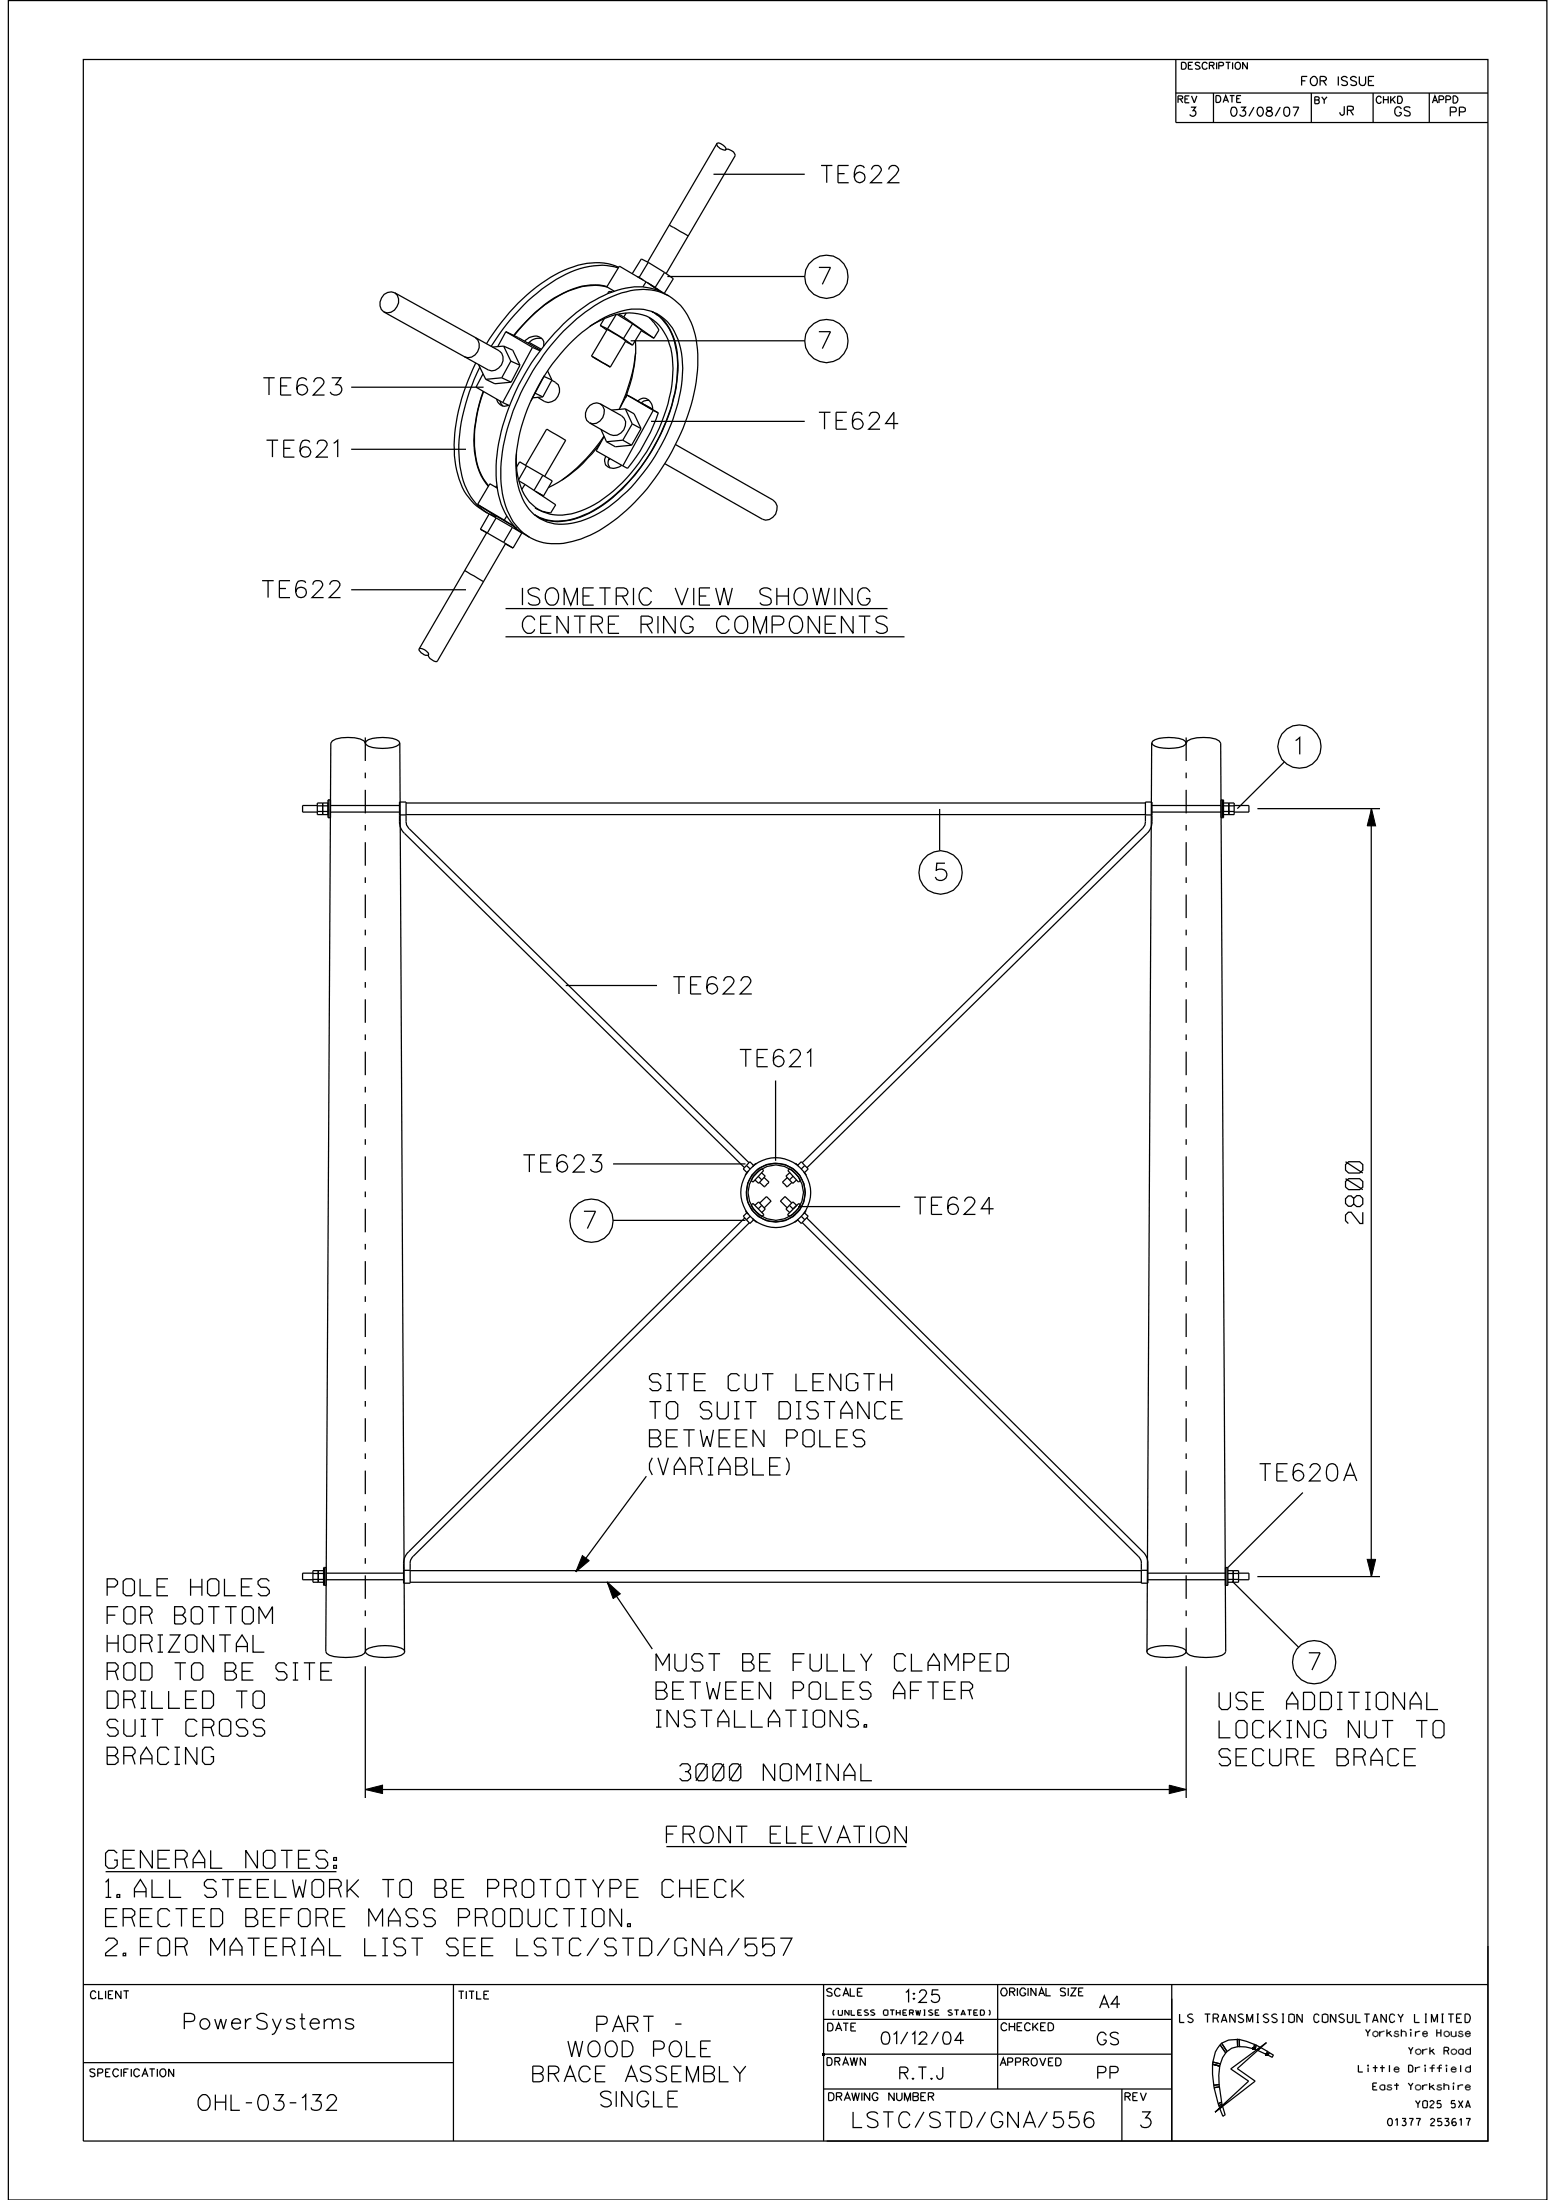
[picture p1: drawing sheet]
<svg xmlns="http://www.w3.org/2000/svg" width="210mm" height="297mm" viewBox="0 0 210 297" stroke-linecap="round" stroke-linejoin="round" font-family="sans-serif">
<g fill="none" stroke="#000" stroke-width=".17">
<path d="M1.1 .1h207.7v296.9h-207.7zM11.2 8h189.6v281h-189.6zM96.8 19.4a.79 .79 0 0 1 .9 .3l.2 .3 .1 .2a1 1 0 0 1-1.2-.4zM96.8 19.4l-9.4 16M158.7 12.6h42.1M158.7 8v8.5h42.1M163.8 12.6v3.9M177 12.6v3.9M185.3 12.6v3.9M192.9 12.6v3.9M53.3 39.5a1.52 1.52 0 0 0-1.8 .7 1.52 1.52 0 0 0 .3 1.9M53.3 39.5a1.55 1.55 0 0 1 .4 1.7 1.55 1.55 0 0 1-1.4 1l-.5-.1"/>
<path d="M53.3 39.5l14.1 7.9a1.52 1.52 0 0 1 .3 1.9 1.52 1.52 0 0 1-1.8 .6l-14.1-7.8M81.9 38.7a8.6 8.6 0 0 0-6.5 1.2 20.5 20.5 0 0 0-6.1 5.4M82 38.8a8.5 8.5 0 0 0-6.5 1.1 20.9 20.9 0 0 0-6.1 5.4M82.6 39.4h-.1a.23 .23 0 0 0-.3 0 .23 .23 0 0 0-.1 .2M83.5 36.2a9.8 9.8 0 0 0-7.8 1.2 26.3 26.3 0 0 0-9.4 9.4M83.5 36.1a8.5 8.5 0 0 0-6.7 .1 23.2 23.2 0 0 0-10.2 8.7l-1 1.5M86 37.3l.3 .2M86.3 37.5l.5 .3M87.2 38l-.4 .7M87.2 38l1.7 1.2M87.2 38l-3.6-2.1-1.7 2.8 1 .6M87.4 38.1l1 .7"/>
<path d="M87.5 35.4l-1.2 2.1M87.5 35.4l2.2 1.4M87.5 35.4l-.9-.4-1.3 1.9M87.8 38.5l1 .6M88.4 38.8l.9 .6M88.7 39.1h.1M89.6 39.6a7.8 7.8 0 0 0-6.9-.2 20.7 20.7 0 0 0-8.4 6.2 29.9 29.9 0 0 0-7.3 17.3 11.2 11.2 0 0 0 2.6 8.4l.8 .6 1.1 .6M89.6 39.6l.7 .4M89.7 36.8l-1.3 2M89.7 36.8l1.2 .8-1.3 2M90.1 37.3h18.5M90.3 40a8.2 8.2 0 0 0-7-.3 21.5 21.5 0 0 0-8.9 6.9 29.8 29.8 0 0 0-6.8 16.6 11.8 11.8 0 0 0 2 7.7l1 1.1 .9 .5"/>
<path d="M90.3 40a8.5 8.5 0 0 1 3.7 6.5 23.3 23.3 0 0 1-2.5 12.9 27.6 27.6 0 0 1-11.3 12.6 10.5 10.5 0 0 1-7.3 1.1l-1.4-.6M90.3 30.4l2.6 1.5M96.3 23.5h12.3M98 20.2a1.09 1.09 0 0 1 1.2 .8l-9.3 15.9M47.4 52.3h17.9M64.2 45.6a1.52 1.52 0 0 1 .3 1.9 1.52 1.52 0 0 1-1.8 .7M64.2 49a25.3 25.3 0 0 0-2.9 12.5 10.2 10.2 0 0 0 2.6 6.5l1.9 1.3M64.6 49.2l1 2M64.8 49.6a24.4 24.4 0 0 0-2.8 12.7 9 9 0 0 0 3.4 6.7l.4 .3M65.2 50.5l-1 1.8 3.6 2M65.2 52.8a16.7 16.7 0 0 0-.7 10.2 6.8 6.8 0 0 0 1.4 2.6M65.3 52.9a15.8 15.8 0 0 0-.6 10.7l.6 1.1 .6 .9"/>
<path d="M65.6 51.2l1.2 .6 2.2-.2M67 53.9a1.09 1.09 0 0 0 1.6 .8M67.5 54.1l.1 .4 .3 .3M67.7 51l-2.1 .2M67.7 51l1.3 .6M67.8 54.3l1 .5M68 46.7l-1.6 .2M68 46.7l.9 2.1M68 46.7l1.2 .6 1 2M68.3 44.8l-1.1 2M68.3 44.8l3.6 2.1M68.3 44.8l1.7 .8 2.9 1.7"/>
<path d="M68.9 48.8l-1.2 2.2M68.9 48.8l1.3 .5M70.2 49.3l-1.2 2.3M70.8 46a1.7 1.7 0 0 1 2.3-.3l.3 .4-.1 .6M71.4 46.2l1.7 .9M71.9 46.9l-4.1 7.4M71.9 46.9l1 .5M72.2 53.1l1.1 .5M73.1 45.7a1.86 1.86 0 0 0-1.8 .6M73.3 53.6l-1.4 .1M73.4 50.8l1.1 .5M73.5 50.7l-1.8 3.4"/>
<path d="M73.9 50.1l.6 1.2M74.4 51.3a1.5 1.5 0 0 1 1.1 1.5 1.5 1.5 0 0 1-1 1.4l-.5 .1-.5-.1-1-.6M74.5 51.3l-1.2 2.3M77.4 45.9a14.2 14.2 0 0 1 7.8-4.2 5.8 5.8 0 0 1 6.3 4.1 14.6 14.6 0 0 1 0 8.6 25.6 25.6 0 0 1-10 14.5 10.5 10.5 0 0 1-6.6 1.8 5.9 5.9 0 0 1-4.8-4.5 15.7 15.7 0 0 1 .3-8.6 26.5 26.5 0 0 1 7-11.7zM79.6 54.7a1.14 1.14 0 0 1 1.4-.2 1.14 1.14 0 0 1 .5 1.4 1.35 1.35 0 0 1-.8 1.2 1.35 1.35 0 0 1-1.5-.3 1.62 1.62 0 0 1 .4-2.1zM79.6 44.1a9.7 9.7 0 0 1 5.9-1.8 5.3 5.3 0 0 1 4.8 4.1 14 14 0 0 1-.1 8.1 24.6 24.6 0 0 1-8.7 12.8 9.5 9.5 0 0 1-7.3 2.1 5.8 5.8 0 0 1-4.2-4.4 9.9 9.9 0 0 1-.3-3.8M80 48.1l.5 .3M80.4 48.4l2 1.2M81 54.5l2.9 1.6a1.52 1.52 0 0 1 .4 1.8 1.52 1.52 0 0 1-1.5 .9l-.5-.1-2.7-1.6M81 43.9l1 .5M81 43.9l.9 .7M81.1 59.8a18.1 18.1 0 0 1-7.1 6"/>
<path d="M81.1 57.9l.8 1.7M81.5 58.9a23.1 23.1 0 0 1-5.7 5.9M81.5 59l-1 1.9 3.6 2M81.6 43l-.6 .9M81.9 59.6l1.1 .7 2.2-.2M81.9 44.5l1.4 .7 1.1 .8-2 3.6-2.6-1.5zM82 44.4l2.1 1.3M83.2 42.4l-1.2 2M83.3 42.4l2.1 1.3M83.5 42.4l.7 .4M84.1 59.4l-2.2 .2M84.1 59.4l1.1 .7"/>
<path d="M84.1 45.7l1.3 .9M84.2 42.8l4 2.9M84.4 55.2l-1.9 .2M84.4 55.2l.9 2M84.4 55.2l1.2 .7 .9 2M84.4 46.1l1 .5M84.5 42.2l-.3 .6M84.6 53.3l4.2 2.4M84.6 53.3l3.6 2.1M84.6 53.3l-1 2M85.1 46h23.5M85.3 57.2l-1.2 2.2"/>
<path d="M85.3 57.2l1.2 .7M85.4 43.7l-1.3 2M85.4 43.7l1.2 .9-1.2 2M85.8 45.9a18.1 18.1 0 0 1-1.4 7.8M85.8 47.6a23.3 23.3 0 0 1-2.1 7.4M86.1 54.1a1.07 1.07 0 0 1 1.9 .5l.1 .7M86.5 57.9l-1.3 2.2M86.6 44.7l1.6 1M86.6 54.4h.1M86.7 54.5l1.4 .7M87.6 42.8l.7 .8 .6 1-.7 1.1M87.6 54l-.7 .1-.3 .3"/>
<path d="M87.9 56.9h20.7M88 42.1l.2 .1M88.2 42.2a6.8 6.8 0 0 1 3.1 5 17.2 17.2 0 0 1-1.1 9 24.4 24.4 0 0 1-10.1 12.7 9 9 0 0 1-6.4 1.3l-.9-.4-.5-.2M88.2 55.4l.6 .3M88.2 55.4l-4.1 7.5M88.5 42.3l.2 .2M88.5 42.3a7.8 7.8 0 0 1 3 6.2 20.7 20.7 0 0 1-2.4 10.4 24.2 24.2 0 0 1-8.3 9.7 9.3 9.3 0 0 1-7.2 1.6l-1-.4M88.8 55.7a26.1 26.1 0 0 1-4.1 7.5l-.6-.3M89.7 43.3l-.1 .1M90.1 56.4h.1M90.1 56.5h.1M47.4 60.7h15.5"/>
<path d="M47.4 79.6h15.5M62.7 77l2.6 1.5M64.5 68.1l5.1 3.2M64.5 68.1l3.6 2.1M64.8 71.4l.9 .5-9.1 15.7M64.8 71.4l1 .6M65.8 72l2.2 1.2M65.8 69.3l1.1 .5M67 69.7l-.1 .1M67 69.9l-1.2 2.1M67 69.9l2.2 1.3M67 69.9l-1-.5-1.2 2"/>
<path d="M67.1 65.6h-.1l-.1 .2M67.1 65.9l-1-.6-1.6 2.8M68 73.2l1.2 .8M68.1 70.2l1.4 1M68.2 73.4l-9.2 15.8a1.02 1.02 0 0 1-1.2-.6v-.2M68.2 73.4l1 .6M68.4 69.7l-.3 .5M69.2 71.2l-1.2 2M69.2 71.2l1.2 .8-1.2 2M69.5 71.3l.5 .3M69.5 71.2l.2 .1M69.5 71.2l-.1 .2"/>
<path d="M70 64.9l.9 .5M70.9 65.4l4.1 2.7-.7 1.1a4.3 4.3 0 0 1-2.1-.6M70.9 65.4l-.5 .7M70.9 62.8l2.9-4.9 .1 .1 2.5 1.4-2.9 4.9M71.1 62.9l-1.1 1.9M71.1 62.9l2.2 1.3M71.1 62.9l-1-.6-.4 .8M72.2 69.5l.1 .1M72.3 66.3l1 .7M72.4 69.7l.3 .1M72.7 66.6l.6 .4M73.3 64.2l-1.2 2"/>
<path d="M73.3 64.2l1.2 .7-1.2 2.1M73.8 70.2l-.1 .1M81.7 61.6a1.15 1.15 0 0 0 .3 1.4 1.15 1.15 0 0 0 1.3 .1l.6-.3M82.2 61.8v.1a1.04 1.04 0 0 0 .1 1.3M82.3 61.9l-.2 .2M85.9 63.8h.1M91.2 60l13.1 7.5a1.36 1.36 0 0 1 .4 1.9 1.4 1.4 0 0 1-1.8 .7l-13.2-7.5M56.6 87.6a1.23 1.23 0 0 1 1.3 .7l-.1 .1a1.11 1.11 0 0 1-1.3-.7zM68.2 82.2h51.6M68.2 86h53.9M42.8 108.7h-2v.9h2M42.8 108.8h1.5"/>
<path d="M42.8 109.5h1.5M43.5 108.4v1.6M43.5 108.7h.1M43.5 109.6h.1M44.3 108h.3v2.4h-.3zM44.3 108.4h-1.5v1.6h1.5M44.3 108.7h.1M44.3 109.6h.1M44.4 108v2.4M44.6 108.7h9.3M44.6 109.6h9.3M49.3 100.3l-.2-.3a5.1 5.1 0 0 0-4.2 0l-.3 .3-.6 122.7 .1 .2a4 4 0 0 0 2.5 .6 4 4 0 0 0 2.6-.6l.1-.2"/>
<path d="M49.4 100.1a4 4 0 0 1 3-.5 1.64 1.64 0 0 1 1.6 .7 1.76 1.76 0 0 1-1.6 .7 6.3 6.3 0 0 1-2.7-.3l-.4-.4zM53.9 110h.9M54 100.3l.6 122.7M54.8 108.4h99.8M54.8 110h99.8M126.8 109.2v5.6M154.6 110h.9M155.4 100.3l-.6 122.7M155.5 108.7h9.3M155.5 109.6h9.3M155.6 100.1a5.3 5.3 0 0 1 4.1-.2l.3 .2 .1 .2-.1 .2a4 4 0 0 1-3 .5 1.76 1.76 0 0 1-1.6-.7zM160.1 100.3l.2-.3a5.1 5.1 0 0 1 4.2 0l.2 .3 .7 122.7-.1 .2a4 4 0 0 1-2.5 .6 4 4 0 0 1-2.6-.6l-.1-.2"/>
<path d="M164.8 108h.3v2.4h-.3zM165 108v2.4M165.1 108.4h1.5v1.6h-1.5M165.1 108.8h1.5M165.1 109.5h1.5M165.8 108.4v1.6M165.8 108.7h.1M165.8 109.6h.1M166.6 108.7h2v.9h-2M169.7 109.2h16.6M173.3 102.9l-6.3 6.3M185.1 109.2v103.6"/>
<path d="M76.4 133h12.3M82.7 157.1h17.9M100.7 157.3l-.4 .5 .5 .5 .2-.2M100.7 157.3l.5 .5M100.7 157.3l.5-.5 .5 .5M100.9 158.2l-.3 .5M101.1 157l-45.9-45.1a1.19 1.19 0 0 1-.4-1v-2.6h-.9v2.6a2.11 2.11 0 0 0 .7 1.6l45.9 45.1M101.5 158.6v.1M101.6 157.5h.1M101.7 158.8h.1M101.9 159.3l.5 .5 .4-.5M102.1 157.1l-.1-.1-.5 .5"/>
<path d="M102.1 158h.1M102.2 158.3l.7-.5 .2 .2-1.5 1.6-.2-.2 .2-.5zM102.3 158.1h.1M102.3 158.8l.5 .5M102.8 158.3l.5 .5-.5 .5M103.1 159l.7 .6-.1 .1-.5 .5-.7-.6M104.7 145.9v10.8M106.2 159l-.6 .6 .6 .6 .7-.6M106.3 158l.3-.2a3.5 3.5 0 0 1 1.4 1.6l-.2 .2zM106.5 159.3l.5 .5 .5-.5M106.6 158.3l-.5 .5 .4 .5M107 158.8l-.5 .5"/>
<path d="M107.1 158.1h.1M107.3 158h.1M107.3 157.1l.1-.1 .3 .4M107.6 157.3l.5-.5 .5 .5M107.7 158.8h.1M107.9 158.6l-.1 .1M108.3 157l45.9-45.1a1.19 1.19 0 0 0 .4-1v-2.6h.9v2.6a2.11 2.11 0 0 1-.7 1.6l-45.9 45.1M108.5 158.2l.3 .5M108.6 157.3l-.5 .5M108.6 157.3l.5 .5-.5 .5M181.6 159.5l.4-.4h1.5l.4 .4v.8l-.4 .3h-1.5l-.4-.3zM181.6 157.2l.4-.4h1.5l.4 .4v.8l-.4 .4h-1.5l-.4-.4z"/>
<path d="M181.6 159.1l2.3 1.5M181.6 156.8l2.3 1.6M82.7 164.8h17.9M100.5 164.4l-45.4 45.1a2.11 2.11 0 0 0-.6 1.6v2.6h.9v-2.6a1.2 1.2 0 0 1 .4-1l45.3-45M100.7 163.4l-.1 .1 .4 .4M100.7 164.7l.5 .5 .5-.5M100.8 163.7l-.5 .5 .4 .5M101.2 164.2l-.5 .5M101.4 162.7l.2-.2 1.5 1.5-.2 .2a3.5 3.5 0 0 1-1.5-1.5zM101.5 163.4h.1M101.5 164.5l.2 .2M101.6 164.6h.1"/>
<path d="M101.7 164.7l.4 .3h.1M101.7 163.2h.1M101.9 162.7l.5-.4 .4 .4M102.1 164v.1M102.3 163.9h.1M102.5 162.4l.9-.9 .7 .6-.9 1M102.8 162.7l.5 .5-.5 .5M102.8 162.7l-.5 .5M106.3 164l1.5-1.5 .2 .2a3.5 3.5 0 0 1-1.5 1.5zM106.5 162.7l.5 .5M106.5 162.7l.5-.4 .5 .4-.4 .4M106.5 162.7l-.4 .5 .5 .5"/>
<path d="M106.8 162.4l-.9-.9-.6 .6 .9 1M107 163.9h.1M107.3 164v.1M107.3 162.9h.1M107.7 164.7l-.4 .3h-.1M107.7 163.2h.1M107.7 162.9h13.8M107.7 164.6l-.1 .1 .5 .5 .5-.5M107.8 163.4h.1M108.1 164.2l.5 .5M108.6 163.7l.5 .5-.5 .5M108.7 163.4l.1 .1-.4 .4"/>
<path d="M108.9 164.4l45.3 45.1a2.11 2.11 0 0 1 .7 1.6v2.6h-.9v-2.6a1.2 1.2 0 0 0-.4-1l-45.3-45.1M182.7 161.8l-.3-.4h-.4l-.4 .4v.7l.4 .3h.4l.3-.3v-.7l.4-.4h.4l.4 .4v.7l-.4 .4h-.4l-.4-.4M183.9 163.6v1.6h-.4l-1.1-1.6h-.4l-.4 .4v.8l.4 .4M87.2 199.3l-9.5 12.9M42.2 212.4h-1.4v.9h1.4M42.2 212.4h1.5M42.2 213.2h1.5M43 212v1.6M43 212.4h.1M43 213.3h.1M43.7 211.6h.3v2.4h-.3zM43.7 212h-1.5v1.6h1.5"/>
<path d="M43.7 212.4h.1M43.7 213.3h.1M43.8 211.6v2.4M44 212.4h10.5M44 213.3h10.5M54.5 212h.9M55.4 213.6h98.6M55.4 212h98.6M81.9 213.6l6.1 9M154 212h.9M154.9 212.4h10.5M154.9 213.3h10.5"/>
<path d="M165.4 211.6h.3v2.4h-.3zM165.6 211.6v2.4M165.7 212.4h1.5M165.7 213.2h1.5M165.7 212h1.5v1.6h-1.5M166.3 213.5l8.9 8.9M166.4 212v1.6M166.4 212.4h.1M166.4 213.3h.1M167.2 212.4h1.4v.9h-1.4M169.7 212.8h16.6M175.8 201.5l-10.1 10.1"/>
<path d="M49.3 224.9v17.8M49.4 222.7a6.1 6.1 0 0 1 5.1 0l.1 .3-.1 .2a4 4 0 0 1-2.5 .6 4 4 0 0 1-2.6-.6l-.1-.2zM154.9 222.7a6.1 6.1 0 0 1 5.1 0l.1 .3-.1 .2a4 4 0 0 1-2.6 .6 4 4 0 0 1-2.5-.6l-.1-.2zM160.1 224.9v17.8M14.3 252.7h31.1M49.3 241.6h110.8M89.9 249.3h32.4M11.2 278.5h50M11.2 267.9h189.6M61.2 267.9v21.1M111.2 277.3h46.9M111.2 272.6h46.9"/>
<path d="M111.2 267.9v21.1M134.6 267.9v14.1M158.1 267.9v21.1M163.6 278.7v1.3l.2 1.5M163.6 278.7l1 .2M163.6 278.7h.1M163.7 278.4l-.1 .3M163.7 278.4h.1M163.7 278.4l1 .2M164.6 278.9l-.1 1.3v1.3M164.6 278.9h.1M164.7 276l-.7 1-.3 1.4"/>
<path d="M164.7 276l.7 1.1M164.7 276h.1M164.7 278.6h.1M164.7 278.6l-.1 .3M164.9 275.8l-.2 .2M164.9 275.8h.1M164.9 275.8l.7 1.1M165.4 277.1l-.4 .7-.3 .8M165.4 277.1h.1M165.6 276.9l-.2 .2M166.1 279.3l4.8-3.6-3.9 3.6 2.4 1.7-5.4 4.1 4.5-4.1zM167 275.3l-1.2 .1-.9 .4"/>
<path d="M167 275.3v1M167 275.3h.1M167 275.3h.3M167 276.3l-.8 .2-.6 .4M167 276.3h.3M169.2 276.6h.1M169.2 276.6l.2 .1M169.3 276l-2.1-.7 .1 1h.8l1.1 .3M169.3 276h.1M169.3 276l-.1 .6M169.3 276l.2 .1M169.4 276.7h.1"/>
<path d="M169.5 276.1l-.1 .6M169.5 276.1h.1M169.5 276.1l.6 .3-.5 .4-.2-.1M170.9 277.4h.1M170.9 277.4h.2M171.1 276.9h.1M171.1 276.9l-.9-.5-.5 .4 1.2 .6M171.1 276.9l-.2 .5M171.1 276.9l.2 .2M171.1 277.4h.1M171.1 277.4l.6 .3M171.3 277.1h.1"/>
<path d="M171.3 277.1l-.2 .3M171.3 277.1l.6 .3M171.7 277.7h.1M171.9 277.4h.1M171.9 277.4l-.2 .3M200.8 262.7v26.3h-89.2M111.2 282h46.9M151.4 282v7M151.8 283h.6l.2-.3-.3-.2h-.5v1.1M153.5 282.5h-.6v1.1M153.9 282.5l.4 1.1 .4-1.1M163.8 281.5h.1"/>
<path d="M163.8 281.5l.1 .3M163.9 281.8h.1M163.9 281.8l.5 2.2M164.4 284h.1M164.4 284l.1 .3M164.5 284.3h.1M164.5 281.5h-.7M164.5 281.5l.1 .2M164.6 281.7h.1M164.6 281.7l-.7 .1M164.6 281.7l.3 2.4M164.9 283.8l-.5 .2"/>
<path d="M164.9 284.1h.1M164.9 284.1l-.4 .2M164.9 284.1l.1 .1-.4 .4-.1-.3M165 285.7h.1M165.3 285.5l-.3-1.2-.4 .3 .4 1.1M165.3 285.5l-.3 .2M165.3 285.5h.1"/>
<circle cx="111.5" cy="37.4" r="2.92"/>
<circle cx="111.5" cy="46" r="2.92"/>
<circle cx="126.9" cy="117.8" r="2.93"/>
<circle cx="175.4" cy="100.8" r="2.92"/>
<circle cx="79.8" cy="164.8" r="2.93"/>
<circle cx="104.7" cy="161" r="3.7"/>
<circle cx="104.7" cy="161" r="4.7"/>
<circle cx="104.7" cy="161" r="4"/>
<circle cx="177.4" cy="224.4" r="2.93"/>
</g>
<path d="M49.3 99.6v124.2M160.1 99.6v124.2" fill="none" stroke="#000" stroke-width=".17" stroke-dasharray="3.2 1.6 .8 1.6" stroke-linecap="butt"/>
<path d="M185.1 109.2l.6 2.3h-1.2zM78.6 210l.9 .7-1.8 1.5zM81.9 213.6l1.8 1.6-1 .6zM184.5 210.5h1.2l-.6 2.3zM49.3 241.6l2.3-.6v1.1zM157.8 241l2.3 .6-2.3 .5z" fill="#000" stroke="#000" stroke-width=".13"/>
<g fill="#000">
<path d="M111 277.2h.3v.3h-.3z" fill-rule="evenodd"/>
<path d="M169 276.4h.3v.3h-.3z" fill-rule="evenodd"/>
<path d="M170.8 277.2h.3v.3h-.3z" fill-rule="evenodd"/>
</g>
<g font-size="2.4">
<text x="14.2" y="252.2">GENERAL NOTES:</text>
<text x="14.2" y="256.2">1. ALL STEELWORK TO BE PROTOTYPE CHECK</text>
<text x="14.2" y="260.1">ERECTED BEFORE MASS PRODUCTION.</text>
<text x="14.2" y="264">2. FOR MATERIAL LIST SEE LSTC/STD/GNA/557</text>
</g>
<g font-size="2.3">
<text x="110.8" y="24.7">TE622</text>
<text x="110.5" y="38.4">7</text>
<text x="110.5" y="47.1">7</text>
<text x="35.6" y="53.3">TE623</text>
<text x="110.5" y="58">TE624</text>
<text x="36" y="61.7">TE621</text>
<text x="35.4" y="80.7">TE622</text>
<text x="69.2" y="81.7">ISOMETRIC VIEW SHOWING</text>
<text x="69.2" y="85.5">CENTRE RING COMPONENTS</text>
<text x="174.9" y="101.9">1</text>
<text x="126.2" y="118.8">5</text>
<text x="90.9" y="134.2">TE622</text>
<text x="99.9" y="144">TE621</text>
<text x="70.7" y="158.2">TE623</text>
<text x="78.8" y="165.8">7</text>
<text x="123.4" y="164">TE624</text>
<text x="87.7" y="187.7">SITE CUT LENGTH</text>
<text x="87.7" y="191.5">TO SUIT DISTANCE</text>
<text x="87.7" y="195.3">BETWEEN POLES</text>
<text x="87.7" y="199.1">(VARIABLE)</text>
<text x="170" y="199.9">TE620A</text>
<text x="14.5" y="215.4">POLE HOLES</text>
<text x="14.5" y="219.2">FOR BOTTOM</text>
<text x="14.5" y="223">HORIZONTAL</text>
<text x="14.5" y="226.8">ROD TO BE SITE</text>
<text x="88.5" y="225.6">MUST BE FULLY CLAMPED</text>
<text x="176.6" y="225.5">7</text>
<text x="14.5" y="230.6">DRILLED TO</text>
<text x="88.5" y="229.4">BETWEEN POLES AFTER</text>
<text x="88.5" y="233.2">INSTALLATIONS.</text>
<text x="164.5" y="230.8">USE ADDITIONAL</text>
<text x="14.5" y="234.4">SUIT CROSS</text>
<text x="14.5" y="238.2">BRACING</text>
<text x="164.5" y="234.6">LOCKING NUT TO</text>
<text x="164.5" y="238.4">SECURE BRACE</text>
<text x="91.7" y="240.4">3000 NOMINAL</text>
<text x="90" y="248.8">FRONT ELEVATION</text>
</g>
<g font-size="2.1">
<text x="24.9" y="273.9">PowerSystems</text>
<text x="80.6" y="274.3">PART -</text>
<text x="71.9" y="281">BRACE ASSEMBLY</text>
<text x="76.7" y="277.7">WOOD POLE</text>
<text x="26.7" y="284.9">OHL-03-132</text>
<text x="81.1" y="284.4">SINGLE</text>
<text x="115.2" y="287.2">LSTC/STD/GNA/556</text>
<text x="153.9" y="287.2">3</text>
</g>
<g font-size="1.7">
<text x="119" y="276">01/12/04</text>
<text x="122.3" y="270.3">1:25</text>
<text x="148.4" y="271.1">A4</text>
<text x="121.4" y="280.7">R.T.J</text>
<text x="148.1" y="276">GS</text>
<text x="148.2" y="280.6">PP</text>
</g>
<g font-size="1.2">
<text x="175.7" y="11.6">FOR ISSUE</text>
<text x="160.6" y="15.7">3</text>
<text x="166.1" y="15.7">03/08/07</text>
<text x="180.9" y="15.5">JR</text>
<text x="188.3" y="15.6">GS</text>
<text x="195.8" y="15.7">PP</text>
</g>
<g font-size="1.1">
<text x="12.2" y="269.8">CLIENT</text>
<text x="61.9" y="269.8">TITLE</text>
<text x="111.6" y="269.5">SCALE</text>
<text x="135.1" y="269.5">ORIGINAL SIZE</text>
<text x="111.7" y="274.2">DATE</text>
<text x="135.1" y="274.2">CHECKED</text>
<text x="159.2" y="273">LS TRANSMISSION CONSULTANCY LIMITED</text>
<text x="12.1" y="280.3">SPECIFICATION</text>
<text x="111.6" y="278.8">DRAWN</text>
<text x="135" y="278.9">APPROVED</text>
<text x="111.9" y="283.6">DRAWING NUMBER</text>
<text x="151.8" y="283.6">REV</text>
</g>
<g font-size="1">
<text x="184.3" y="274.9">Yorkshire House</text>
<text x="183.4" y="279.7">Little Driffield</text>
<text x="190.1" y="277.3">York Road</text>
<text x="185.3" y="282.2">East Yorkshire</text>
<text x="187.3" y="287">01377 253617</text>
<text x="191.1" y="284.6">YO25 5XA</text>
</g>
<g font-size=".9">
<text x="159.5" y="9.3">DESCRIPTION</text>
<text x="159" y="13.9">REV</text>
<text x="164.1" y="13.8">DATE</text>
<text x="177.4" y="14">BY</text>
<text x="185.8" y="13.9">CHKD</text>
<text x="193.3" y="13.9">APPD</text>
</g>
<text font-size=".7" x="112.3" y="272.1">(UNLESS OTHERWISE STATED)</text>
</svg>
